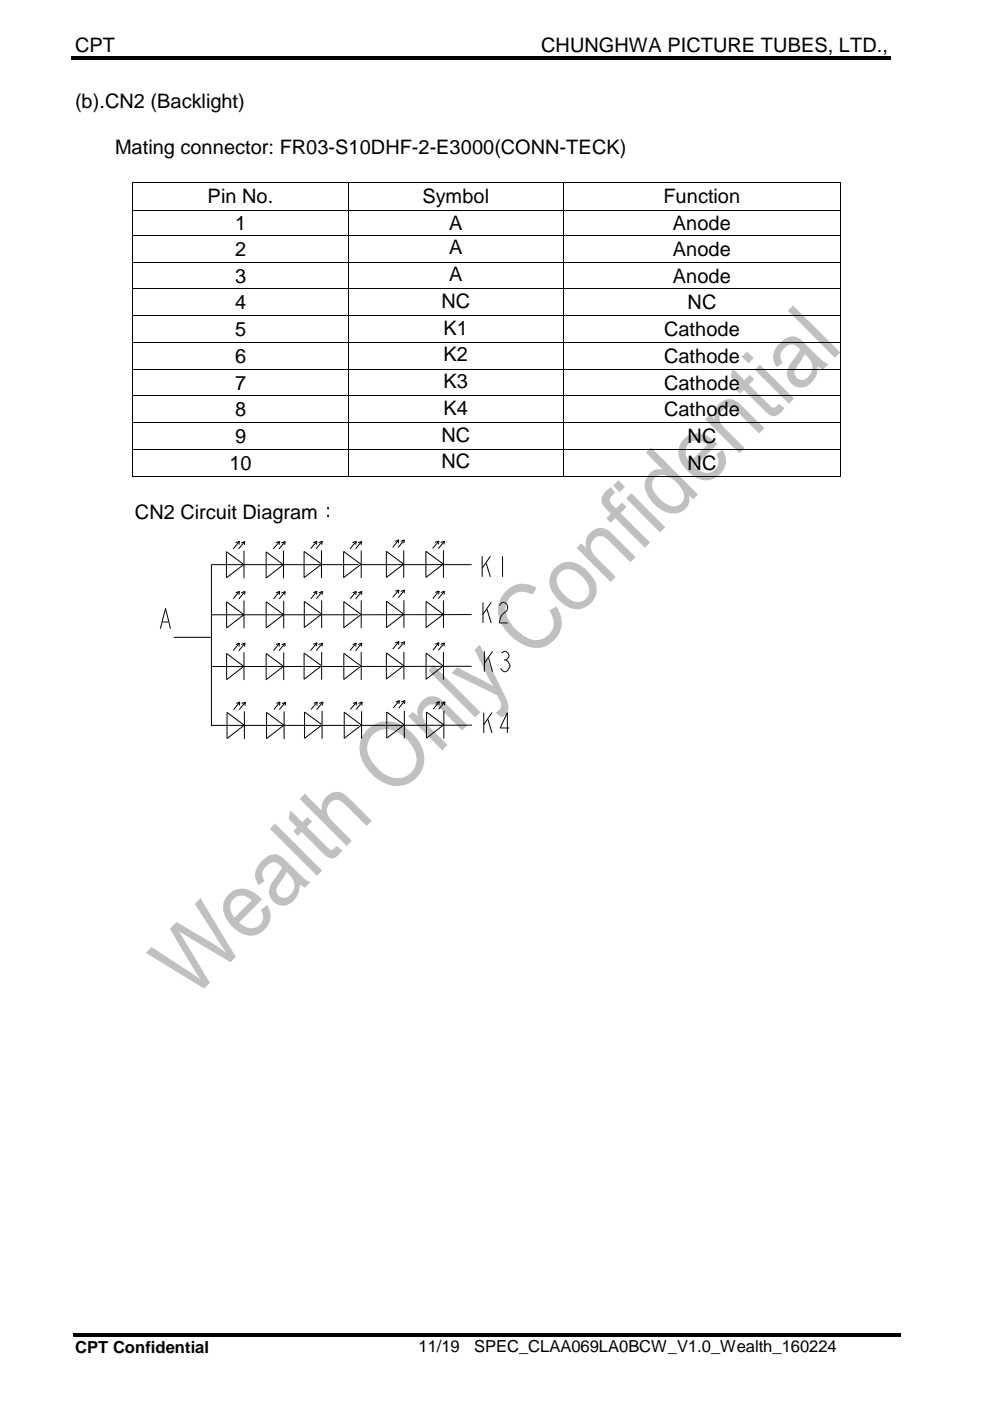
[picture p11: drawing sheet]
<svg xmlns="http://www.w3.org/2000/svg" width="210mm" height="297mm" viewBox="0 0 210 297" stroke-linecap="round" stroke-linejoin="round" font-family="sans-serif">
<path d="M15.2 11.9h82v.8h-82zM96.9 11.9h.8v.8h-.8zM97.7 11.9h91.1v.8h-91.1zM15.4 282.7h40.4v.7h-40.4zM55.8 282.7h.8v.7h-.8zM56.6 282.7h43.3v.7h-43.3zM99.9 282.7h.8v.7h-.8zM100.7 282.7h90.2v.7h-90.2z" fill="#000"/>
<g fill="#c0c0c0">
<path d="M32.1 200.8l10.4 6.8-6.5-10.7 1.5-1.4 7.6 4.5 2.9 2.1-6.7-10.5 1.2-1.2 7.5 12.5-1.1 1.1-11-6.6 6.6 11-1.2 1.2-12.4-7.6z" fill-rule="evenodd"/>
<path d="M48.5 189.6a4.3 4.3 0 0 1 6.2 .3l.8 .8-4.8 4.9a3.1 3.1 0 0 0 4.4 .4 2.45 2.45 0 0 0 .2-3.1l1.3-1a4.2 4.2 0 0 1-.8 5.4 4.2 4.2 0 0 1-5.5 0 6.2 6.2 0 0 1-2.9-5.7 3.7 3.7 0 0 1 1.1-2zM49.5 190.6a2.77 2.77 0 0 0 .2 3.9l3.7-3.6a2.65 2.65 0 0 0-3.9-.3z" fill-rule="evenodd"/>
<path d="M55.6 182.5a2.93 2.93 0 0 1 4.5-.5l2.9 2.9a7.1 7.1 0 0 0 2.8 2.1l-1.1 1.2-1.1-.7a4.3 4.3 0 0 1-3.6 4.5 3.1 3.1 0 0 1-2.8-2 3.1 3.1 0 0 1 .8-3.3l1.8-2.8a1.96 1.96 0 0 0-3.4-.2 2.11 2.11 0 0 0-.3 3.1l-1.2 .9a3.6 3.6 0 0 1 .7-5.2zM60.7 184.9l-.6 1.2a4.7 4.7 0 0 0-1.5 3.1 1.71 1.71 0 0 0 1.5 1.2 1.71 1.71 0 0 0 1.7-1 3.2 3.2 0 0 0-1.1-4.5z" fill-rule="evenodd"/>
<path d="M57.8 175.2l.5-.6 10 10-1.1 1.1-10-10z" fill-rule="evenodd"/>
<path d="M61.6 171.8l2.5 2.5 1.1-1.1 1 1-1.2 1.1 2.2 2.1a13.3 13.3 0 0 0 3 2.8l.5-.2 .6-.7 1.3 1a2.34 2.34 0 0 1-3.1 1.4l-1.4-1.1-4.2-4.2-.8 .8-.9-1 .8-.8-1.8-1.7z" fill-rule="evenodd"/>
<path d="M64.6 168.3l3.6 3.6a3.3 3.3 0 0 1 4.5-3.7l1.6 1.3 4.5 4.5-1.1 1.1-4.5-4.5a2.17 2.17 0 0 0-3.2-.4 2.17 2.17 0 0 0-.2 3.2l4.8 4.9-1.1 1.1-10-10z" fill-rule="evenodd"/>
<path d="M77.9 154.6a6.1 6.1 0 0 1 8.5 0 7.6 7.6 0 0 1 3.3 8.1 5.9 5.9 0 0 1-9.4 2.7 7.9 7.9 0 0 1-3.8-8.4 5.7 5.7 0 0 1 1.4-2.4zM79.1 155.7a4.3 4.3 0 0 0 0 6.1 6.5 6.5 0 0 0 6 3.1 4.1 4.1 0 0 0 2.4-6.5 6.9 6.9 0 0 0-6.3-3.8l-.9 .3z" fill-rule="evenodd"/>
<path d="M89.5 148.6a3 3 0 0 1 4.8 .3l4.8 4.9-1.1 1.1-2.8-2.8a10.3 10.3 0 0 0-3.1-2.7 2.22 2.22 0 0 0-2.3 1.2 2.22 2.22 0 0 0 .4 2.5l4.7 4.8-1.1 1.2-7.2-7.3 .9-.9 1.1 1a3.1 3.1 0 0 1 .9-3.3z" fill-rule="evenodd"/>
<path d="M91.9 141l10 10-1.1 1.1-10-9.9z" fill-rule="evenodd"/>
<path d="M96 142.4l.9-.9 7.7 4-4-7.7 1.1-1.1 4.4 8.8a12.3 12.3 0 0 1 1.7 4.5 2.21 2.21 0 0 1-1.5 2.1l-1.3-1a1.77 1.77 0 0 0 .9-2.8 1.89 1.89 0 0 0-1.4-1.3l-8.8-4.3z" fill-rule="evenodd"/>
<path d="M107.3 125.3a5 5 0 0 1 6.4-.7l-.8 1.5a3.7 3.7 0 0 0-4.9 .7 3.7 3.7 0 0 0 0 4.9 8.8 8.8 0 0 0 5.4 4 3.7 3.7 0 0 0 3.5-1.8 3.7 3.7 0 0 0-.1-4l-.3-.5 1.5-.8a5.5 5.5 0 0 1-.6 7.2 5.5 5.5 0 0 1-7.3 .4 8.9 8.9 0 0 1-4.5-7 5.9 5.9 0 0 1 1.7-3.9z" fill-rule="evenodd"/>
<path d="M117.7 120.4a4.4 4.4 0 0 1 6.3 .1 5.8 5.8 0 0 1 2.5 4.9 4.3 4.3 0 0 1-3 3.6 4.3 4.3 0 0 1-4.5-1.3 5.4 5.4 0 0 1-2.4-5.5l.5-1zM118.7 121.4a3 3 0 0 0 .5 4.2 4.3 4.3 0 0 0 3.9 1.9 2.62 2.62 0 0 0 1.1-4.4 4.6 4.6 0 0 0-4.3-2.4z" fill-rule="evenodd"/>
<path d="M125.1 112.9a3 3 0 0 1 4.8 .4l4.8 4.8-1.1 1.1-2.7-2.7a9.9 9.9 0 0 0-3.1-2.8 2.23 2.23 0 0 0-2.3 1.2 2.23 2.23 0 0 0 .4 2.6l4.7 4.8-1.1 1.1-7.2-7.2 .9-1 1 1a3.3 3.3 0 0 1 .9-3.3z" fill-rule="evenodd"/>
<path d="M128.4 104.2l1.1-.9 .9 1.2a1.89 1.89 0 0 0-1.1 1.8l1.3 1.5 1.3-1.2 .9 .9-1.2 1.3 6.2 6.2-1.1 1.1-6.2-6.2-1 .9-1-.9 1-1-.4-.4a3.2 3.2 0 0 1-1.4-3.2z" fill-rule="evenodd"/>
<path d="M131.1 101.8l1.4 1.5-1.1 1.1-1.4-1.4zM132.8 105.7l1.1-1.1 7.2 7.2-1.1 1.1z" fill-rule="evenodd"/>
<path d="M136.9 96l1.1-1.1 10 10-1 1-1-1a3.3 3.3 0 0 1-1.1 3.3 3.3 3.3 0 0 1-3.4 .5 7.3 7.3 0 0 1-4.8-6 3.2 3.2 0 0 1 3.8-3.1zM138.9 101.3a2.57 2.57 0 0 0 .2 3.5 4.9 4.9 0 0 0 4.3 2.5 2.26 2.26 0 0 0 1.2-3.6 6 6 0 0 0-4.3-3 1.97 1.97 0 0 0-1.4 .6z" fill-rule="evenodd"/>
<path d="M145 93a4.4 4.4 0 0 1 6.3 .4l.8 .7-4.9 4.9a3.1 3.1 0 0 0 4.4 .5 2.57 2.57 0 0 0 .3-3.2l1.3-1a4.3 4.3 0 0 1-1.1 5.7 4.3 4.3 0 0 1-5.8-.6 5.5 5.5 0 0 1-2.2-5.9zM146 94a2.88 2.88 0 0 0 .3 4l3.6-3.7a2.81 2.81 0 0 0-3.9-.3z" fill-rule="evenodd"/>
<path d="M152.4 85.6a3 3 0 0 1 4.8 .4l4.9 4.8-1.1 1.1-2.8-2.7a8.9 8.9 0 0 0-3.4-2.8 2.33 2.33 0 0 0-2.2 1.6 2.33 2.33 0 0 0 .9 2.6l4.4 4.4-1.1 1.1-7.3-7.2 1-1 1.1 1a3.3 3.3 0 0 1 .8-3.3z" fill-rule="evenodd"/>
<path d="M155.3 78.1l2.5 2.5 1.2-1.1 .9 .9-1.1 1.1 2.1 2.2a12.8 12.8 0 0 0 3 2.7 1.19 1.19 0 0 0 1.2-.8l1.2 .9a2.55 2.55 0 0 1-2.9 1.6l-1.1-.9-4.6-4.6-.8 .8-1-.9 .8-.8-1.8-1.8z" fill-rule="evenodd"/>
<path d="M157.3 75.6l1.1-1.1 1.4 1.4-1.1 1.1zM160 78.4l1.1-1.1 7.3 7.2-1.1 1.1z" fill-rule="evenodd"/>
<path d="M165.1 73a3.5 3.5 0 0 1 3.8-1.5l1.4 1 3 3a6 6 0 0 0 2.4 1.7l-1.2 1.1-1.1-.6a4.3 4.3 0 0 1-3.6 4.5 3.1 3.1 0 0 1-2.8-2 3.1 3.1 0 0 1 .8-3.4l1.8-2.7a1.98 1.98 0 0 0-3.3-.3 2.12 2.12 0 0 0-.4 3.1l-1.2 1a3.5 3.5 0 0 1 .4-4.9zM170.6 75l-.6 1.3a5.6 5.6 0 0 0-1.6 2.8 1.69 1.69 0 0 0 1.5 1.5 1.69 1.69 0 0 0 1.8-1 2.91 2.91 0 0 0-.8-4.3z" fill-rule="evenodd"/>
<path d="M167 65.9l1.1-1.1 10 9.9-1.1 1.2z" fill-rule="evenodd"/>
</g>
<g fill="#000">
<path d="M28.1 38.5h.2v.2h-.2zM73.7 38.5h.2v.2h-.2zM119.4 38.5h.1v.2h-.1zM178.2 38.5h.2v.2h-.2zM28.1 44.6h.2v.2h-.2zM28.1 49.8h.2v.2h-.2zM28.1 55.5h.2v.2h-.2zM73.7 44.6h.2v.2h-.2zM73.7 49.8h.2v.2h-.2zM73.7 55.5h.2v.2h-.2zM119.4 44.6h.1v.2h-.1zM119.4 49.8h.1v.2h-.1z"/>
<path d="M119.4 55.5h.1v.2h-.1zM178.2 44.6h.2v.2h-.2zM178.2 49.8h.2v.2h-.2zM178.2 55.5h.2v.2h-.2zM28.1 61.2h.2v.1h-.2zM28.1 66.8h.2v.2h-.2zM28.1 72.5h.2v.2h-.2zM28.1 78.2h.2v.2h-.2zM73.7 61.2h.2v.1h-.2zM73.7 66.8h.2v.2h-.2zM73.7 72.5h.2v.2h-.2zM73.7 78.2h.2v.2h-.2z"/>
<path d="M119.4 61.2h.1v.1h-.1zM119.4 66.8h.1v.2h-.1zM119.4 72.5h.1v.2h-.1zM119.4 78.2h.1v.2h-.1zM178.2 61.2h.2v.1h-.2zM178.2 66.8h.2v.2h-.2zM178.2 72.5h.2v.2h-.2zM178.2 78.2h.2v.2h-.2zM28.1 83.9h.2v.1h-.2zM28.1 89.5h.2v.2h-.2zM28.1 95.2h.2v.2h-.2zM73.7 83.9h.2v.1h-.2z"/>
<path d="M73.7 89.5h.2v.2h-.2zM73.7 95.2h.2v.2h-.2zM119.4 83.9h.1v.1h-.1zM119.4 89.5h.1v.2h-.1zM119.4 95.2h.1v.2h-.1zM178.2 83.9h.2v.1h-.2zM178.2 89.5h.2v.2h-.2zM178.2 95.2h.2v.2h-.2zM28.1 100.9h.2v.1h-.2zM73.7 100.9h.2v.1h-.2zM119.4 100.9h.1v.1h-.1zM178.2 100.9h.2v.1h-.2z"/>
</g>
<g fill="none" stroke="#000" stroke-width=".21">
<path d="M28.2 38.7v5.9M28.3 38.6h45.4M73.8 38.7v5.9M73.9 38.6h45.5M119.5 38.7v5.9M119.5 38.6h58.7M178.3 38.7v5.9M28.2 44.8v5M28.2 50v5.5M28.2 55.7v5.5M28.3 44.7h45.4M28.3 49.9h45.4"/>
<path d="M28.3 55.6h45.4M73.8 44.8v5M73.8 50v5.5M73.8 55.7v5.5M73.9 44.7h45.5M73.9 49.9h45.5M73.9 55.6h45.5M119.5 44.8v5M119.5 50v5.5M119.5 55.7v5.5M119.5 44.7h58.7M119.5 49.9h58.7"/>
<path d="M119.5 55.6h58.7M178.3 44.8v5M178.3 50v5.5M178.3 55.7v5.5M28.2 61.3v5.5M28.2 67v5.5M28.2 72.7v5.5M28.2 78.4v5.5M28.3 61.3h45.4M28.3 66.9h45.4M28.3 72.6h45.4M28.3 78.3h45.4"/>
<path d="M73.8 61.3v5.5M73.8 67v5.5M73.8 72.7v5.5M73.8 78.4v5.5M73.9 61.3h45.5M73.9 66.9h45.5M73.9 72.6h45.5M73.9 78.3h45.5M119.5 61.3v5.5M119.5 67v5.5M119.5 72.7v5.5M119.5 78.4v5.5"/>
<path d="M119.5 61.3h58.7M119.5 66.9h58.7M119.5 72.6h58.7M119.5 78.3h58.7M178.3 61.3v5.5M178.3 67v5.5M178.3 72.7v5.5M178.3 78.4v5.5M28.2 84v5.5M28.2 89.7v5.5M28.2 95.4v5.5M28.3 83.9h45.4"/>
<path d="M28.3 89.6h45.4M28.3 95.3h45.4M73.8 84v5.5M73.8 89.7v5.5M73.8 95.4v5.5M73.9 83.9h45.5M73.9 89.6h45.5M73.9 95.3h45.5M119.5 84v5.5M119.5 89.7v5.5M119.5 95.4v5.5M119.5 83.9h58.7"/>
<path d="M119.5 89.6h58.7M119.5 95.3h58.7M178.3 84v5.5M178.3 89.7v5.5M178.3 95.4v5.5M28.3 101h45.4M50.8 114.8l-.1 .7M50.8 114.8l-1.4 1.6M50.8 114.8l-.8 .3M51.6 119.7l-3.6 2.8v-5.5l3.7 2.7M51.7 116.8v5.8M51.9 114.8l-.1 .7"/>
<path d="M51.9 114.8l-1.3 1.6M51.9 114.8l-.8 .3M59.3 114.8l-.1 .7M59.3 114.8l-1.3 1.6M59.3 114.8l-.8 .3M60 119.8l-3.6 2.8v-5.6l3.7 2.8M60.1 116.8v5.8M60.5 114.8l-.1 .7M60.5 114.8l-1.4 1.6M60.5 114.8l-.9 .3M67.2 114.8l-.1 .7M67.2 114.8l-1.3 1.5"/>
<path d="M67.2 114.8l-.8 .3M68 119.5l-3.5-2.6v5.6l3.6-2.8M68.2 116.7v5.9M68.3 114.8l-.1 .7M68.3 114.8l-1.3 1.6M68.3 114.8l-.7 .3M73.9 101h45.5M75.5 114.8l-.1 .7M75.5 114.8l-1.3 1.6M75.5 114.8l-.8 .3M76 119.7h-31.2v34.2M76.5 119.7l-3.6 2.8v-5.6l3.7 2.8"/>
<path d="M76.6 116.7v5.9M76.6 119.7h23.4M76.7 114.8l-.1 .7M76.7 114.8l-1.3 1.6M76.7 114.8l-.8 .3M84.5 114.5v.7M84.5 114.5l-1.2 1.5M84.5 114.5l-.7 .3M85.6 119.6l-3.7 2.8v-5.5l3.7 2.7M85.6 116.7v5.8M85.7 114.5l-.1 .7M85.7 114.5l-1.3 1.6"/>
<path d="M85.7 114.5l-.7 .3M93 114.7v.7M93 114.7l-1.3 1.6M93 114.7l-.8 .3M93.9 119.6l-3.6 2.8v-5.5l3.7 2.7M94 116.7v5.8M94.2 114.7l-.1 .7M94.2 114.7l-1.3 1.6M94.2 114.7l-.8 .3M102.2 117.9v4.4M103.1 119.4l.9 2.9M104 117.9l-1.8 2.6"/>
<path d="M106.6 117.9v4.4M119.5 101h58.7M34 133.3l1.1-4.3 1.1 4.3M34.4 131.9h1.3M36.8 135.1h7.9M44.8 130.3h31.2M50.8 125.4l-.1 .7M50.8 136.4l-.1 .7M50.8 125.4l-1.4 1.6M50.8 136.4l-1.4 1.5M50.8 125.4l-.8 .3M50.8 136.4l-.8 .3"/>
<path d="M51.7 130.3l-3.7 2.8v-5.5l3.7 2.7M51.7 127.3v5.9M51.7 138.3v5.9M51.9 125.4v.7M51.9 136.4v.7M51.9 125.4l-1.3 1.6M51.9 136.4l-1.3 1.6M51.9 125.4l-.8 .3M51.9 136.4l-.8 .3M59.3 136.4l-.1 .7M59.3 136.4l-1.3 1.6M59.3 136.4l-.8 .3"/>
<path d="M59.3 125.4l-.1 .7M59.3 125.4l-1.3 1.6M59.3 125.4l-.8 .3M60.1 130.3l-3.7 2.8v-5.5l3.8 2.7M60.2 127.4v5.8M60.2 138.3v5.9M60.5 125.4l-.1 .8M60.5 136.4l-.1 .7M60.5 125.4l-1.3 1.6M60.5 136.4l-1.4 1.6M60.5 125.4l-.8 .3M60.5 136.4l-.8 .3"/>
<path d="M67.2 125.3l-.1 .8M67.2 136.3l-.1 .7M67.2 125.3l-1.3 1.7M67.2 136.3l-1.3 1.6M67.2 125.3l-.8 .3M67.2 136.3l-.8 .3M68 130.1l-3.5-2.6v5.6l3.6-2.8M68.2 127.3v5.8M68.2 138.3v5.8M68.4 125.4l-.1 .7M68.4 136.4l-.1 .7M68.4 125.4l-1.3 1.6"/>
<path d="M68.4 136.4l-1.3 1.5M68.4 125.4l-.8 .3M68.4 136.4l-.8 .3M72.9 138.5l3.7 2.8M72.9 138.6v5.5l3.6-2.8M75.5 125.4l-.1 .7M75.5 136.4l-.1 .7M75.5 125.4l-1.2 1.6M75.5 136.4l-1.3 1.5M75.5 125.4l-.7 .3M75.5 136.4l-.7 .3M76.5 130.3l-3.6 2.8v-5.5l3.7 2.7"/>
<path d="M76.6 127.3v5.9M76.6 138.3v5.8M76.7 125.4l-.1 .7M76.7 136.4l-.1 .7M76.7 125.4l-1.3 1.6M76.7 136.4l-1.3 1.6M76.7 125.4l-.8 .3M76.7 136.4l-.8 .3M84.6 125.1l-.1 .7M84.6 136l-.1 .7M84.6 125.1l-1.3 1.6M84.6 136l-1.3 1.6"/>
<path d="M84.6 125.1l-.8 .2M84.6 136l-.8 .3M85.6 130.3l-3.6 2.8v-5.6l3.6 2.8M85.6 127.3v5.8M85.6 138.2v5.9M85.8 125.1l-.1 .7M85.8 136.1l-.1 .7M85.8 125.1l-1.3 1.6M85.8 136.1l-1.3 1.5M85.8 125.1l-.8 .3M85.8 136.1l-.8 .3M93 136.3v.7"/>
<path d="M93 136.3l-1.2 1.6M93 136.3l-.7 .3M93.1 125.3l-.1 .7M93.1 125.3l-1.3 1.6M93.1 125.3l-.8 .3M94 130.3l-3.7 2.8v-5.6l3.7 2.8M94 127.3v5.8M94 138.3v5.8M94.2 125.3l-.1 .8M94.2 136.3l-.1 .7M94.2 125.3l-1.3 1.6M94.2 136.3l-1.3 1.6"/>
<path d="M94.2 125.3l-.7 .3M94.2 136.3l-.8 .3M100 130.3h-23.4M102.4 127.7v4.4M102.7 138.1v4.3M103.3 129.2l.8 2.9M103.6 139.5l.8 2.9M104.1 127.7l-1.7 2.6M104.4 138.1l-1.7 2.5M105.9 128.4l.6-.7h.5l.6 .7v.8l-.2 .3-.9 .8-.4 .7-.2 1.1h1.7M106.4 138.5l.4-.4a1.01 1.01 0 0 1 1.1 1.1l-.6 .7M106.8 139.9h.5"/>
<path d="M107.3 139.9l.4 .4 .4 .7a1.97 1.97 0 0 1-.8 1.4h-.5l-.4-.3-.2-.4M44.8 141.3h31.2M44.9 153.8h31.2M50.8 148.8v.8M50.8 148.8l-1.3 1.7M50.8 148.8l-.7 .3M51.6 141.3l-3.6 2.8v-5.5l3.7 2.7M51.7 153.8l-3.6 2.8v-5.6l3.7 2.8M51.8 150.8v5.9M52 148.9l-.1 .7M52 148.9l-1.3 1.6M52 148.9l-.8 .2"/>
<path d="M59.4 148.8l-.1 .8M59.4 148.8l-1.3 1.7M59.4 148.8l-.8 .3M60.1 141.3l-3.7 2.8v-5.5l3.8 2.7M60.2 153.8l-3.7 2.8v-5.6l3.7 2.8M60.2 150.8v5.9M60.5 148.9v.7M60.5 148.9l-1.3 1.6M60.5 148.9l-.7 .3M67.3 148.8l-.1 .8M67.3 148.8l-1.3 1.6M67.3 148.8l-.8 .3"/>
<path d="M68 141.1l-3.5-2.6v5.5l3.6-2.8M68.1 153.5l-3.5-2.5v5.5l3.6-2.7M68.3 150.7v5.9M68.5 148.8l-.1 .8M68.5 148.8l-1.4 1.7M68.5 148.8l-.9 .3M75.6 148.8l-.1 .8M75.6 148.8l-1.3 1.6M75.6 148.8l-.8 .3M76.6 153.8l-3.6 2.7v-5.5l3.7 2.8M76.7 150.8v5.8M76.8 148.8l-.1 .8"/>
<path d="M76.8 148.8l-1.3 1.7M76.8 148.8l-.8 .3M84.7 148.5l-.1 .8M84.7 148.5l-1.3 1.6M84.7 148.5l-.8 .3M85.6 141.2l-3.7 2.8v-5.6l3.7 2.8M85.6 153.7l-3.6 2.8v-5.5l3.7 2.7M85.7 150.7v5.8M85.9 148.5l-.1 .8M85.9 148.5l-1.4 1.7M85.9 148.5l-.9 .3M93.1 148.8l-.1 .7"/>
<path d="M93.1 148.8l-1.2 1.6M93.1 148.8l-.7 .3M93.9 141.2l-3.6 2.8v-5.5l3.7 2.7M94 153.7l-3.6 2.8v-5.5l3.7 2.7M94.1 150.7v5.9M94.3 148.8l-.1 .7M94.3 148.8l-1.3 1.6M94.3 148.8l-.8 .3M100 141.3h-23.4M100.1 153.8h-23.4M102.6 151.1v4.3M103.5 152.5l.8 2.9"/>
<path d="M104.3 151.1l-1.7 2.5M108 154.3h-2l1.6-3.2v4.3"/>
</g>
<g font-size="4.2">
<text x="15.9" y="10.9">CPT</text>
<text x="114.8" y="10.9">CHUNGHWA PICTURE TUBES, LTD.,</text>
<text x="15.9" y="23">(b).CN2 (Backlight)</text>
<text x="24.4" y="32.7">Mating connector: FR03-S10DHF-2-E3000(CONN-TECK)</text>
<text x="44" y="43.1">Pin No.</text>
<text x="89.6" y="43.1">Symbol</text>
<text x="140.7" y="43.1">Function</text>
<text x="49.8" y="48.8">1</text>
<text x="95.2" y="48.7">A</text>
<text x="95.2" y="53.9">A</text>
<text x="142.7" y="48.8">Anode</text>
<text x="49.8" y="54.2">2</text>
<text x="49.8" y="59.9">3</text>
<text x="95.2" y="59.6">A</text>
<text x="142.7" y="54.2">Anode</text>
<text x="142.7" y="59.9">Anode</text>
<text x="49.8" y="65.6">4</text>
<text x="93.6" y="65.3">NC</text>
<text x="145.8" y="65.6">NC</text>
<text x="49.8" y="71.2">5</text>
<text x="94" y="71">K1</text>
<text x="140.8" y="71.2">Cathode</text>
<text x="49.8" y="76.9">6</text>
<text x="94" y="76.6">K2</text>
<text x="140.8" y="76.9">Cathode</text>
<text x="49.8" y="82.6">7</text>
<text x="94" y="82.3">K3</text>
<text x="140.8" y="82.6">Cathode</text>
<text x="49.8" y="88.3">8</text>
<text x="94" y="88">K4</text>
<text x="140.8" y="88.3">Cathode</text>
<text x="49.8" y="93.9">9</text>
<text x="93.6" y="93.6">NC</text>
<text x="145.8" y="93.9">NC</text>
<text x="48.6" y="99.6">10</text>
<text x="93.6" y="99.3">NC</text>
<text x="145.8" y="99.6">NC</text>
<text x="28.6" y="109.9">CN2 Circuit Diagram：</text>
</g>
<g font-size="3.5">
<text x="15.9" y="286.9">CPT Confidential</text>
<text x="88.7" y="286.7">11/19</text>
<text x="100.5" y="286.7">SPEC_CLAA069LA0BCW_V1.0_Wealth_160224</text>
</g>
</svg>
